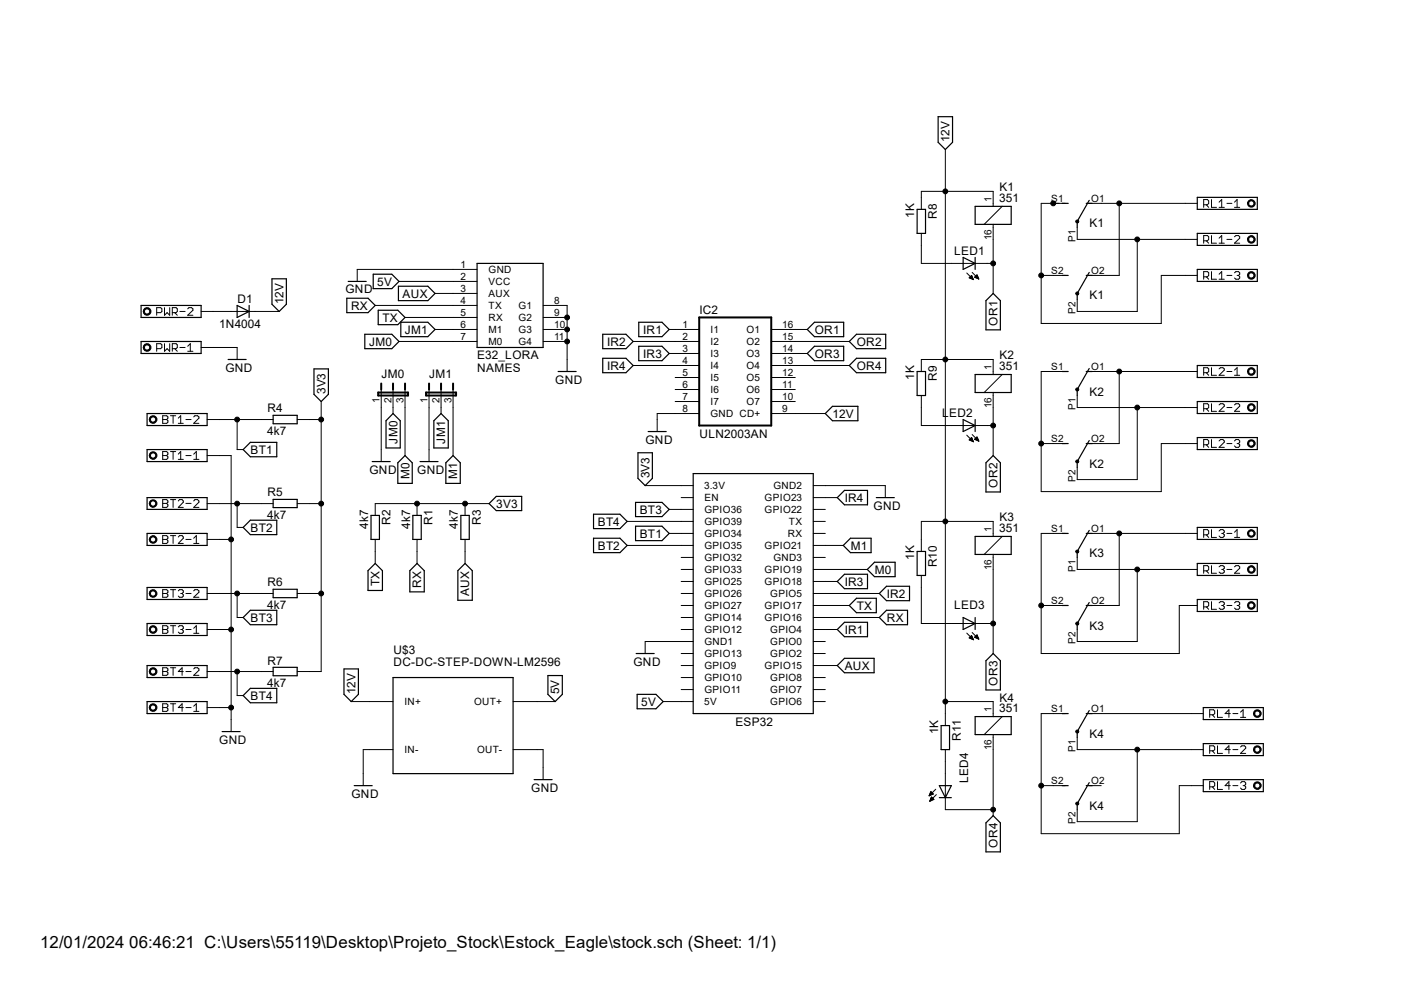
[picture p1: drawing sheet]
<svg xmlns="http://www.w3.org/2000/svg" width="297mm" height="210mm" viewBox="0 0 297 210" stroke-linecap="round" stroke-linejoin="round" font-family="sans-serif">
<g fill="none" stroke="#000" stroke-width=".21">
<path d="M200 31.6v121.9M84.4 59.5h16.5M100.9 57h-25.3v2.5M194.9 49.4v6.3h15.2M204.5 57.7l1.4 1.4M205.1 58.7h.6M205.1 58.8h.7M205.2 58.6h.5M205.3 58.5h.4M205.4 58.9h.4M205.4 58.5h.2M205.4 58.4h.2"/>
<path d="M205.5 58.3l.4 .8-.9-.3zM205.5 58.3h.1M205.6 59h.3M205.7 57.6l1.4 1.4M205.8 59.1h.1M206.2 58.6h.7M206.3 58.5h.6M206.4 58.7h.5M206.4 58.5h.4M206.5 58.4h.3M206.5 58.3h.3M206.6 58.8h.4"/>
<path d="M206.6 58.2h.1M206.7 58.1l.4 .9-.9-.4zM206.8 58.9h.2M207 59h.1M210.1 43.6v-3.1h-15.2v3.8M210.1 47.5v14.6M212 43.6l-3.8 3.9M220.3 58.3h5M225.3 43h-5v25.4h25.4v-10.1h7.6M227.7 46.6h.4v.5h-.4l-.2-.3zM227.9 48.1v2.5h25.4M230.4 43h22.9"/>
<path d="M236.8 43v15.3h-6.4M240.6 50.6v15.3h-12.7v-2.6M254.6 43.3h.8l.3-.3v-.5l-.3-.3h-.8v1.7M254.6 50.9h.8l.3-.3v-.5l-.3-.3h-.8v1.6M254.6 58.5h.8l.3-.2v-.6l-.3-.3h-.8v1.7M255.2 43.3l.5 .6M255.2 50.9l.5 .5M255.2 58.5l.5 .6M256.3 42.2v1.7h1M256.3 49.8v1.6h1M256.3 57.4v1.7h1M257.9 43.9h1.1"/>
<path d="M257.9 42.8l.5-.6v1.7M257.9 50.4l.5-.6v1.6M257.9 58l.5-.6v1.7M257.9 51.4h1.1M257.9 59.1h1.1M259.5 43h1.1M259.5 50.6h1.1M259.5 58.3h1.1M261.2 43.9h1.1M261.2 42.8l.5-.6v1.7M261.2 50.1l.3-.3h.5l.3 .3v.3l-1.1 1h1.1M261.2 57.7l.3-.3h.5l.3 .3v.3l-.3 .3"/>
<path d="M261.7 58.3h.3M262 58.3l.3 .2v.3l-.3 .3h-.5l-.3-.3M264.2 42.4a.82 .82 0 0 1 1.3 .3 .82 .82 0 0 1-.6 1.1 .82 .82 0 0 1-1-.8h.3a.57 .57 0 0 1 .8-.4 .57 .57 0 0 1 .1 .9 .57 .57 0 0 1-.9-.2v-.3h-.3zM264.2 50a.82 .82 0 0 1 1.3 .3 .82 .82 0 0 1-.6 1.2 .82 .82 0 0 1-1-.9h.3a.56 .56 0 0 1 .8-.4 .56 .56 0 0 1 .1 .9 .56 .56 0 0 1-.9-.2v-.3h-.3zM264.2 57.6a.82 .82 0 0 1 1.3 .3 .82 .82 0 0 1-.6 1.1 .82 .82 0 0 1-1-.7h.3a.56 .56 0 0 1 .8-.5 .56 .56 0 0 1 .1 .9 .56 .56 0 0 1-.9-.2v-.2h-.3zM30.6 72.8a.82 .82 0 0 1 1.3 .3 .82 .82 0 0 1-.6 1.2 .82 .82 0 0 1-1-.8h.3a.56 .56 0 0 1 .8-.5 .56 .56 0 0 1 .1 .9 .56 .56 0 0 1-.9-.2v-.2h-.3zM30.6 65.2a.82 .82 0 0 1 1.3 .3 .82 .82 0 0 1-.6 1.2 .82 .82 0 0 1-1-.8h.3a.56 .56 0 0 1 .8-.5 .56 .56 0 0 1 .1 .9 .56 .56 0 0 1-.9-.2v-.2h-.3zM33.1 66.1h.9l.2-.2v-.6l-.2-.2h-.9v1.6M33.1 73.7h.9l.2-.2v-.6l-.2-.2h-.9v1.6M34.8 65.1v1.6l.5-.6 .6 .6v-1.6M34.8 72.7v1.6l.5-.6 .6 .6v-1.6M36.4 73.7h.9l.2-.2v-.6l-.2-.2h-.9v1.6"/>
<path d="M36.4 66.1h.9l.2-.2v-.6l-.2-.2h-.9v1.6M37 73.7l.5 .6M37 66.1l.5 .6M38.1 73.5h1.1M38.1 65.9h1.1M39.7 73.2l.6-.5v1.6M39.7 74.3h1.1M39.7 65.3l.3-.2h.5l.3 .2v.3l-1.1 1.1h1.1M42.5 73.5h7.7v2.5M42.5 65.9h16.6M79.4 64.6h21.5M84.4 72.2h16.5"/>
<path d="M85.7 67.1h15.2M92 69.7h8.9M92 62.1h8.9M114.9 64.6h5.1v14M114.9 69.7h5.1M114.9 72.2h5.1M114.9 67.1h5.1M133.9 72.2h14M133.9 77.3h14M141.6 69.7h6.3M141.6 74.8h6.3M142.8 79.8h5.1"/>
<path d="M163.2 69.7h7.6M163.2 72.2h16.5M163.2 74.8h7.6M163.2 77.3h16.5M163.2 79.8h5M194.9 78.6v-2.6h15.2v3.2M212 79.2l-3.8 3.8M225.3 78.6h-5v25.4h25.4v-10.2h7.6M227.7 61.8l.2-.1 .2 .1v.5h-.4l-.2-.2zM230.4 78.6h22.9M236.8 78.6v15.2h-6.4M254.6 78.8h.8l.3-.2v-.6l-.3-.2h-.8v1.6"/>
<path d="M255.2 78.8l.5 .6M256.3 77.8v1.6h1M257.9 78l.3-.2h.5l.3 .2v.3l-1.1 1.1h1.1M259.5 78.6h1.1M261.2 78.3l.5-.5v1.6M261.2 79.4h1.1M264.2 77.9a.82 .82 0 0 1 1.3 .3 .82 .82 0 0 1-.6 1.2 .82 .82 0 0 1-1-.8h.3a.56 .56 0 0 1 .8-.5 .56 .56 0 0 1 .1 .9 .56 .56 0 0 1-.9-.2v-.2h-.3zM31.9 95.7a.82 .82 0 0 1 1.2 .3 .82 .82 0 0 1-.5 1.1 .82 .82 0 0 1-1-.7h.2a.56 .56 0 0 1 .8-.5 .56 .56 0 0 1 .2 .9 .56 .56 0 0 1-.9-.2l-.1-.2h-.2zM31.9 88.1a.82 .82 0 0 1 1.2 .3 .82 .82 0 0 1-.5 1.1 .82 .82 0 0 1-1-.8h.2a.56 .56 0 0 1 .8-.4 .56 .56 0 0 1 .2 .9 .56 .56 0 0 1-.9-.2l-.1-.3h-.2zM34.4 87.9h.9l.2 .3v.2l-.2 .3 .2 .3v.3l-.2 .2h-.9zM34.4 95.5h.9l.2 .3v.3l-.2 .3 .2 .2v.3l-.2 .3h-.9zM34.4 96.4h.9"/>
<path d="M34.4 88.7h.9M36.1 95.5h1.1M36.1 87.9h1.1M36.6 87.9v1.6M36.6 95.5v1.7M37.7 97.2h1.1M37.7 96.1l.5-.6v1.7M37.7 88.4l.5-.5v1.6M37.7 89.5h1.1M39.3 96.4h1.1M39.3 88.7h1.1M41 97.2h1.1"/>
<path d="M41 96.1l.5-.6v1.7M41 88.2l.2-.3h.6l.3 .3v.2l-1.1 1.1h1.1M43.8 96.4h5.1v58.3M43.8 88.7h14M50.2 88.7v6.4h1.2M62.9 88.7h5M67.9 84.9v57.1h-5M80.6 82.4v15.2M83.1 82.4v5.1M85.7 82.4v14M90.8 82.4v15.2M93.3 82.4v5.1"/>
<path d="M95.8 82.4v14M142.8 82.4h5.1M142.8 84.9h5.1M147.9 87.5h-8.9v3.8M163.2 82.4h5M163.2 84.9h5M163.2 87.5h11.4M194.9 83.7v6.3h15.2M204.5 92l1.4 1.4M205 93l.9 .4M205 93l.5-.5 .4 .9M205.1 93h.6"/>
<path d="M205.1 92.9h.6M205.2 93.1h.6M205.2 92.8h.5M205.3 92.8h.4M205.4 93.2h.4M205.4 92.7h.2M205.5 92.6h.1M205.6 93.3h.3M205.7 91.9l1.4 1.4M205.8 93.3h.1M206.2 92.9h.7M206.2 92.8h.7"/>
<path d="M206.3 92.8h.5M206.4 93h.6M206.4 92.7h.4M206.5 92.6h.3M206.6 93.1h.4M206.6 92.5h.1M206.7 92.4l.4 .9-.9-.4zM206.8 93.2h.2M207.1 93.3h.1M210.1 83v13.4M220.3 93.8h5M227.7 82.1h.4v.5l-.2 .1-.2-.1-.2-.2z"/>
<path d="M227.7 97.4h.4v.4h-.4l-.2-.2zM227.9 83.7v2.5h25.4M240.6 86.2v15.2h-12.7v-2.5M254.6 86.4h.8l.3-.2v-.6l-.3-.2h-.8v1.6M254.6 94.1h.8l.3-.3v-.5l-.3-.3h-.8v1.6M255.2 86.4l.5 .6M255.2 94.1l.5 .5M256.3 85.4v1.6h1M256.3 93v1.6h1M257.9 85.6l.3-.2h.5l.3 .2v.3l-1.1 1.1h1.1M257.9 93.3l.3-.3h.5l.3 .3v.2l-1.1 1.1h1.1M259.5 86.2h1.1"/>
<path d="M259.5 93.8h1.1M261.2 85.6l.3-.2h.5l.3 .2v.3l-1.1 1.1h1.1M261.2 93.3l.3-.3h.5l.3 .3v.2l-.3 .3M261.7 93.8h.3M262 93.8l.3 .3v.2l-.3 .3h-.5l-.3-.3M264.2 85.5a.82 .82 0 0 1 1.3 .3 .82 .82 0 0 1-.6 1.2 .82 .82 0 0 1-1-.8h.3a.56 .56 0 0 1 .8-.5 .56 .56 0 0 1 .1 .9 .56 .56 0 0 1-.9-.2v-.2h-.3zM264.2 93.1a.82 .82 0 0 1 1.3 .4 .82 .82 0 0 1-.6 1.1 .82 .82 0 0 1-1-.8h.3a.56 .56 0 0 1 .8-.5 .56 .56 0 0 1 .1 1 .56 .56 0 0 1-.9-.2v-.3h-.3zM31.9 113.5a.82 .82 0 0 1 1.2 .3 .82 .82 0 0 1-.6 1.1 .82 .82 0 0 1-.9-.8h.2a.57 .57 0 0 1 .9-.4 .57 .57 0 0 1 .1 .9 .57 .57 0 0 1-.9-.2l-.1-.3h-.2zM31.9 105.8a.82 .82 0 0 1 1.2 .4 .82 .82 0 0 1-.5 1.1 .82 .82 0 0 1-1-.8h.2a.57 .57 0 0 1 .8-.5 .57 .57 0 0 1 .2 1 .57 .57 0 0 1-.9-.2l-.1-.3h-.2zM34.4 105.7h.9l.2 .3v.2l-.2 .3 .2 .3v.2l-.2 .3h-.9zM34.4 113.3h.9l.2 .3v.2l-.2 .3 .2 .3v.2l-.2 .3h-.9zM34.4 114.1h.9"/>
<path d="M34.4 106.5h.9M36.1 113.3h1.1M36.1 105.7h1.1M36.6 105.7v1.6M36.6 113.3v1.6M37.7 113.6l.3-.3h.5l.3 .3v.2l-1.1 1.1h1.1M37.7 106l.3-.3h.5l.3 .3v.2l-1.1 1.1h1.1M39.3 114.1h1.1M39.3 106.5h1.1M41 113.8l.5-.5v1.6M41 106l.2-.3h.6l.3 .3v.2l-1.1 1.1h1.1M41 114.9h1.1"/>
<path d="M43.8 114.1h5.1M43.8 106.5h14M50.2 106.5v5h1.2M62.9 106.5h5M79.4 114.1v5.1M88.2 106.5v2.5M88.2 114.1v5.1M98.4 106.5v2.5M98.4 114.1v5.1M103.5 106.5h-24.1v2.5M132.7 115.4h13.9M132.7 110.3h13.9"/>
<path d="M136.5 102.7h10.1M141.6 112.8h5M141.6 107.7h5M144.1 117.9h2.5M144.1 105.2h2.5M172 112.8h2.6M172 117.9h2.6M172 115.4h6.4M172 110.3h2.6M172 107.7h2.6M172 105.2h5.1M172 102.7h15.3v2.5"/>
<path d="M210.1 113.5v-3.2h-15.2v6.3M210.1 117.3v20.9M212 113.5l-3.8 3.8M225.3 112.8h-5v25.4h29.2v-10.1h3.8M227.7 116.4h.4v.5h-.4l-.2-.3zM227.9 117.9v2.5h25.4M230.4 112.8h22.9M236.8 112.8v15.3h-6.4M254.6 113.1h.8l.3-.3v-.5l-.3-.3h-.8v1.7M255.2 113.1l.5 .6M256.3 112v1.7h1M256.3 119.6v1.6h1"/>
<path d="M257.9 112.3l.3-.3h.5l.3 .3v.3l-.3 .2M257.9 119.9l.3-.3h.5l.3 .3v.3l-.3 .2M258.4 112.8h.3M258.7 112.8l.3 .3v.3l-.3 .3h-.5l-.3-.3M259.5 112.8h1.1M261.2 112.6l.5-.6v1.7M261.2 119.9l.3-.3h.5l.3 .3v.3l-1.1 1h1.1M261.2 113.7h1.1M264.2 112.2a.82 .82 0 0 1 1.3 .3 .82 .82 0 0 1-.6 1.1 .82 .82 0 0 1-1-.8h.3a.57 .57 0 0 1 .8-.4 .57 .57 0 0 1 .1 .9 .57 .57 0 0 1-.9-.2v-.3h-.3zM264.2 119.8a.82 .82 0 0 1 1.3 .3 .82 .82 0 0 1-.6 1.2 .82 .82 0 0 1-1-.9h.3a.56 .56 0 0 1 .8-.4 .56 .56 0 0 1 .1 .9 .56 .56 0 0 1-.9-.2v-.3h-.3zM31.9 132.5a.82 .82 0 0 1 1.2 .3 .82 .82 0 0 1-.5 1.1 .82 .82 0 0 1-1-.8h.2a.56 .56 0 0 1 .8-.4 .56 .56 0 0 1 .2 .9 .56 .56 0 0 1-.9-.2l-.1-.3h-.2zM31.9 124.8a.82 .82 0 0 1 1.2 .4 .82 .82 0 0 1-.5 1.1 .82 .82 0 0 1-1-.8h.2a.56 .56 0 0 1 .8-.5 .56 .56 0 0 1 .2 1 .56 .56 0 0 1-.9-.2l-.1-.3h-.2z"/>
<path d="M34.4 124.7h.9l.2 .3v.3l-.2 .2 .2 .3v.3l-.2 .2h-.9zM34.4 132.3h.9l.2 .3v.3l-.2 .2 .2 .3v.3l-.2 .2h-.9zM34.4 133.1h.9M34.4 125.5h.9M36.1 132.3h1.1M36.1 124.7h1.1M36.6 124.7v1.6M36.6 132.3v1.6M37.7 125l.3-.3h.5l.3 .3v.3l-.3 .2M37.7 132.6l.3-.3h.5l.3 .3v.3l-.3 .2M38.2 133.1h.3M38.2 125.5h.3"/>
<path d="M38.5 125.5l.3 .3v.3l-.3 .2h-.5l-.3-.2M38.5 133.1l.3 .3v.3l-.3 .2h-.5l-.3-.2M39.3 133.1h1.1M39.3 125.5h1.1M41 132.9l.5-.6v1.6M41 125l.2-.3h.6l.3 .3v.3l-1.1 1h1.1M41 133.9h1.1M43.8 133.1h5.1M43.8 125.5h14M50.2 125.5v5.1h1.2M62.9 125.5h5M144.1 120.4h2.5"/>
<path d="M144.1 128.1h2.5M144.1 133.1h2.5M144.1 125.5h2.5M144.1 138.2h2.5M144.1 130.6h2.5M144.1 123h2.5M146.6 135.7h-10.1v2.5M172 120.4h11.5M172 128.1h7.7M172 133.1h5.1M172 125.5h14M172 138.2h2.6"/>
<path d="M172 135.7h2.6M172 130.6h14M172 123h5.1M194.9 121.7v10.2h15.2M204.5 133.9l1.4 1.4M205 134.9l.9 .4M205 134.9l.5-.5 .4 .9M205.1 134.9h.7M205.1 134.8h.6M205.2 134.7h.5M205.3 135h.5M205.3 134.7h.4"/>
<path d="M205.4 134.6h.2M205.5 135.1h.4M205.5 134.5h.1M205.7 133.8l1.4 1.4M205.7 135.2h.2M205.9 135.3h.1M206.2 134.7h.7M206.3 134.8h.6M206.3 134.7h.5M206.4 134.6h.4M206.5 134.9h.5M206.5 134.5h.3"/>
<path d="M206.6 134.4h.2M206.7 134.3l.4 .9-.9-.4zM206.7 134.3h.1M206.7 135h.3M206.9 135.1h.2M220.3 128.1h5M227.7 131.7l.2-.2 .2 .2v.4h-.4l-.2-.2zM240.6 120.4v15.3h-12.7v-2.6M254.6 120.7h.8l.3-.3v-.5l-.3-.3h-.8v1.6M254.6 128.4h.8l.3-.3v-.6l-.3-.2h-.8v1.6M255.2 120.7l.5 .5M255.2 128.4l.5 .5"/>
<path d="M256.3 127.3v1.6h1M257.9 127.5l.3-.2h.5l.3 .2v.3l-.3 .3M258.4 120.4h.3M258.4 128.1h.3M258.7 120.4l.3 .3v.3l-.3 .2h-.5l-.3-.2M258.7 128.1l.3 .3v.2l-.3 .3h-.5l-.3-.3M259.5 120.4h1.1M259.5 128.1h1.1M261.2 127.5l.3-.2h.5l.3 .2v.3l-.3 .3M261.7 128.1h.3M262 128.1l.3 .3v.2l-.3 .3h-.5l-.3-.3M264.2 127.4a.82 .82 0 0 1 1.3 .3 .82 .82 0 0 1-.6 1.1 .82 .82 0 0 1-1-.7h.3a.56 .56 0 0 1 .8-.5 .56 .56 0 0 1 .1 .9 .56 .56 0 0 1-.9-.2v-.2h-.3z"/>
<path d="M31.9 149a.82 .82 0 0 1 1.2 .3 .82 .82 0 0 1-.5 1.1 .82 .82 0 0 1-1-.8h.2a.56 .56 0 0 1 .8-.4 .56 .56 0 0 1 .2 .9 .56 .56 0 0 1-.9-.2l-.1-.3h-.2zM31.9 141.4a.82 .82 0 0 1 1.2 .3 .82 .82 0 0 1-.5 1.1 .82 .82 0 0 1-1-.8h.2a.56 .56 0 0 1 .8-.4 .56 .56 0 0 1 .2 .9 .56 .56 0 0 1-.9-.2l-.1-.3h-.2zM34.4 141.2h.9l.2 .3v.3l-.2 .2 .2 .3v.3l-.2 .2h-.9zM34.4 148.8h.9l.2 .3v.3l-.2 .2 .2 .3v.3l-.2 .3h-.9zM34.4 149.6h.9M34.4 142h.9M36.1 148.8h1.1M36.1 141.2h1.1M36.6 141.2v1.6M36.6 148.8v1.7M38.8 149.6h-1.1l.8-.8v1.7M38.8 142h-1.1l.8-.8v1.6"/>
<path d="M39.3 149.6h1.1M39.3 142h1.1M41 149.4l.5-.6v1.7M41 141.5l.2-.3h.6l.3 .3v.3l-1.1 1h1.1M41 150.5h1.1M43.8 149.6h5.1M43.8 142h14M50.2 142v5.1h1.2M74.3 148.4h8.8M83.1 158.5h-6.3v7.7M108.5 158.5h6.4v6.4M108.5 148.4h8.9"/>
<path d="M140.3 148.4h6.3M144.1 145.8h2.5M144.1 143.3h2.5M144.1 140.8h2.5M172 148.4h2.6M172 145.8h2.6M172 143.3h2.6M172 140.8h5.1M200 148.4h10.1v3.2M200 158.5v12.7h10.1M210.1 155.4v17.1M212 151.6l-3.8 3.8"/>
<path d="M225.3 150.9h-5v25.4h29.2v-10.1h5.1M227.7 154.5h.4v.4l-.2 .2-.2-.2-.2-.2zM227.9 156v2.5h26.7M230.4 150.9h24.2M240.6 158.5v15.3h-12.7v-2.6M255.9 151.2h.8l.3-.3v-.5l-.3-.3h-.8v1.6M255.9 158.8h.8l.3-.3v-.5l-.3-.3h-.8v1.6M256.5 151.2l.5 .5M256.5 158.8l.5 .5M257.6 150.1v1.6h1M257.6 157.7v1.6h1M260.3 150.9h-1.1l.8-.8v1.6"/>
<path d="M260.3 158.5h-1.1l.8-.8v1.6M260.8 150.9h1.1M260.8 158.5h1.1M262.4 151.7h1.1M262.4 150.6l.6-.5v1.6M262.4 158l.3-.3h.6l.2 .3v.2l-1.1 1.1h1.1M265.5 150.2a.82 .82 0 0 1 1.2 .4 .82 .82 0 0 1-.5 1.1 .82 .82 0 0 1-1-.8h.2a.56 .56 0 0 1 .8-.5 .56 .56 0 0 1 .2 1 .56 .56 0 0 1-.9-.2l-.1-.3h-.2zM265.5 157.9a.82 .82 0 0 1 1.2 .3 .82 .82 0 0 1-.5 1.1 .82 .82 0 0 1-1-.8h.2a.56 .56 0 0 1 .8-.4 .56 .56 0 0 1 .2 .9 .56 .56 0 0 1-.9-.2l-.1-.3h-.2zM196.6 168.2h.1M196.6 168.1h.2M196.6 168.1h.5M196.7 168h.6"/>
<path d="M196.7 169.4h.1M196.7 167.9h.7M196.7 169.3h.3M196.8 167.8h.5M196.8 167.7h.4M196.8 169.2h.4M196.8 167.6h.3M196.8 169.1h.6M196.8 167.6h.2M196.8 169h.7M196.8 169h.6M196.9 167.4h.1"/>
<path d="M196.9 168.9h.5M196.9 167.4l-.3 .9M196.9 167.4l.5 .5M196.9 168.8h.4M197 168.7h.2M197 168.6h.1M197.1 168.6l.5 .5-.9 .4zM197.4 167.9l-.8 .4M198 166.9l-1.4 1.4M198.1 168.1l-1.4 1.4M220.3 166.2h5M227.7 169.7h.4v.5h-.4l-.2-.2z"/>
<path d="M230.4 166.2h2.6M255.9 166.4h.8l.3-.2v-.6l-.3-.3h-.8v1.7M256.5 166.4l.5 .6M257.6 165.3v1.7h1M260.3 166.2h-1.1l.8-.9v1.7M260.8 166.2h1.1M262.4 165.6l.3-.3h.6l.2 .3v.3l-.2 .3M263 166.2h.3M263.3 166.2l.2 .2v.3l-.2 .3h-.6l-.3-.3M265.5 165.5a.82 .82 0 0 1 1.2 .3 .82 .82 0 0 1-.5 1.1 .82 .82 0 0 1-1-.7h.2a.56 .56 0 0 1 .8-.5 .56 .56 0 0 1 .2 .9 .56 .56 0 0 1-.9-.2l-.1-.2h-.2z"/>
<circle cx="200" cy="40.5" r=".51"/>
<circle cx="210.1" cy="55.7" r=".51"/>
<circle cx="220.3" cy="58.3" r=".51"/>
<circle cx="222.8" cy="43" r=".51"/>
<circle cx="236.8" cy="43" r=".51"/>
<circle cx="240.6" cy="50.6" r=".51"/>
<circle cx="120" cy="72.2" r=".51"/>
<circle cx="120" cy="67.1" r=".51"/>
<circle cx="120" cy="69.7" r=".51"/>
<circle cx="200" cy="76" r=".51"/>
<circle cx="236.8" cy="78.6" r=".51"/>
<circle cx="50.2" cy="88.7" r=".51"/>
<circle cx="67.9" cy="88.7" r=".51"/>
<circle cx="210.1" cy="90" r=".51"/>
<circle cx="220.3" cy="93.8" r=".51"/>
<circle cx="240.6" cy="86.2" r=".51"/>
<circle cx="48.9" cy="114.1" r=".51"/>
<circle cx="50.2" cy="106.5" r=".51"/>
<circle cx="67.9" cy="106.5" r=".51"/>
<circle cx="88.2" cy="106.5" r=".51"/>
<circle cx="98.4" cy="106.5" r=".51"/>
<circle cx="200" cy="110.3" r=".51"/>
<circle cx="236.8" cy="112.8" r=".51"/>
<circle cx="48.9" cy="133.1" r=".51"/>
<circle cx="50.2" cy="125.5" r=".51"/>
<circle cx="67.9" cy="125.5" r=".51"/>
<circle cx="210.1" cy="131.9" r=".51"/>
<circle cx="220.3" cy="128.1" r=".51"/>
<circle cx="240.6" cy="120.4" r=".51"/>
<circle cx="48.9" cy="149.6" r=".51"/>
<circle cx="50.2" cy="142" r=".51"/>
<circle cx="200" cy="148.4" r=".51"/>
<circle cx="240.6" cy="158.5" r=".51"/>
<circle cx="210.1" cy="171.2" r=".51"/>
<circle cx="220.3" cy="166.2" r=".51"/>
</g>
<g fill="none" stroke="#000" stroke-width=".25">
<path d="M198.5 24.7h3v5.4l-1.5 1.5-1.5-1.5zM57.5 59h3.1v5.3l-1.5 1.6-1.6-1.6zM73.7 59.5h3.8M79 58h3.9l1.5 1.5-1.5 1.5h-3.9zM100.9 55.7h14v17.8h-14zM194 44.3h1.8v5.1h-1.8zM203.8 54.4l2.5 1.3-2.5 1.3zM206.3 43.6h7.6v3.9h-7.6zM206.3 54.4v2.6M224.7 43h1.3M224.7 58.3h1.3M229.8 43h1.3"/>
<path d="M229.8 58.3h1.3M230.4 42.4l-2.5 4.4v1.3M230.4 57.6l-2.5 4.5v1.2M253.3 57h12.7v2.5h-12.7zM253.3 41.7h12.7v2.6h-12.7zM253.3 49.4h12.7v2.5h-12.7zM29.8 64.6h12.7v2.5h-12.7zM29.8 72.2h12.7v2.6h-12.7zM48.3 76h3.8M50.2 64.6l2.5 1.3-2.5 1.2zM52.7 64.6v2.5M66.4 78h3.1v5.4l-1.6 1.5-1.5-1.5z"/>
<path d="M73.4 63.1h4.5l1.5 1.5-1.5 1.5h-4.5zM77.2 70.7h5.7l1.5 1.5-1.5 1.5h-5.7zM80 65.6h4.2l1.5 1.5-1.5 1.6h-4.2zM84.3 60.5h6.2l1.5 1.6-1.5 1.5h-6.2zM84.8 68.2h5.7l1.5 1.5-1.5 1.5h-5.7zM118.1 78.6h3.8M127.5 70.7h4.9l1.5 1.5-1.5 1.5h-4.9zM127.5 75.8h4.9l1.5 1.5-1.5 1.5h-4.9zM135.1 68.2h4.9l1.6 1.5-1.6 1.5h-4.9zM135.1 73.2h4.9l1.6 1.6-1.6 1.5h-4.9zM170.8 69.7l1.5-1.5h6.2v3h-6.2zM170.8 74.8l1.5-1.6h6.2v3.1h-6.2z"/>
<path d="M179.7 72.2l1.5-1.5h6.2v3h-6.2zM179.7 77.3l1.5-1.5h6.2v3h-6.2zM194 78.6h1.8v5.1h-1.8zM206.3 79.2h7.6v3.8h-7.6zM210.1 62.1l1.5 1.5v6.2h-3v-6.2zM224.7 78.6h1.3M229.8 78.6h1.3M230.4 77.9l-2.5 4.5v1.3M253.3 77.3h12.7v2.5h-12.7zM31.1 87.5h12.7v2.5h-12.7zM31.1 95.1h12.7v2.5h-12.7zM51.4 95.1l1.6-1.5h5.5v3h-5.5z"/>
<path d="M57.8 87.8h5.1v1.8h-5.1zM78.7 97.6h3.8M83.1 87.5l1.6 1.5v5.7h-3v-5.7zM84.2 97.9l1.5-1.5 1.5 1.5v4.3h-3zM88.9 97.6h3.8M91.8 89l1.5-1.5 1.5 1.5v5.7h-3zM95.8 96.4l1.6 1.5v4.3h-3.1v-4.3zM135 95.8h3v5.4l-1.5 1.5-1.5-1.5zM137.1 91.3h3.8M176.1 85.9h5.4v3.1h-5.4l-1.5-1.5zM203.8 88.7l2.5 1.3-2.5 1.3zM206.3 88.7v2.6"/>
<path d="M208.6 97.9l1.5-1.5 1.5 1.5v6.2h-3zM224.7 93.8h1.3M229.8 93.8h1.3M230.4 93.2l-2.5 4.4v1.3M253.3 84.9h12.7v2.6h-12.7zM253.3 92.5h12.7v2.6h-12.7zM31.1 105.2h12.7v2.5h-12.7zM31.1 112.8h12.7v2.6h-12.7zM51.4 111.5l1.6-1.5h5.5v3.1h-5.5zM57.8 105.6h5.1v1.8h-5.1zM78.5 109h1.8v5.1h-1.8zM79.4 119.2l1.5 1.5v4.2h-3v-4.2z"/>
<path d="M87.3 109h1.8v5.1h-1.8zM88.2 119.2l1.5 1.5v4.5h-3v-4.5zM97.5 109h1.8v5.1h-1.8zM98.4 119.2l1.5 1.5v6.3h-3v-6.3zM105 105h5.4v3h-5.4l-1.5-1.5zM125.6 113.8h5.5l1.6 1.6-1.6 1.5h-5.5zM125.6 108.8h5.5l1.6 1.5-1.6 1.5h-5.5zM134.5 111.3h5.5l1.6 1.5-1.6 1.5h-5.5zM134.5 106.3h5.5l1.6 1.4-1.6 1.6h-5.5zM146.6 100.2h25.4v50.7h-25.4zM177.1 105.2l1.5-1.5h4.9v3.1h-4.9zM178.4 115.4l1.5-1.6h4.4v3.1h-4.4z"/>
<path d="M185 118.9h4.4v3.1h-4.4l-1.5-1.6zM185.4 105.2h3.8M194 116.6h1.8v5.1h-1.8zM206.3 113.5h7.6v3.8h-7.6zM224.7 112.8h1.3M229.8 112.8h1.3M230.4 112.2l-2.5 4.4v1.3M253.3 111.5h12.7v2.6h-12.7zM253.3 119.2h12.7v2.5h-12.7zM31.1 124.2h12.7v2.6h-12.7zM31.1 131.9h12.7v2.5h-12.7zM53 129.1h5.5v3h-5.5l-1.6-1.5z"/>
<path d="M57.8 124.6h5.1v1.8h-5.1zM134.6 138.2h3.8M177.1 133.1l1.5-1.5h4.9v3.1h-4.9zM177.1 123l1.5-1.5h4.9v3h-4.9zM179.7 128.1l1.5-1.6h4.2v3.1h-4.2zM186 130.6l1.5-1.5h4.5v3h-4.5zM186 125.5l1.5-1.5h4.9v3h-4.9zM203.8 130.6l2.5 1.3-2.5 1.2zM206.3 130.6v2.5M208.6 139.7l1.5-1.5 1.5 1.5v6.2h-3zM224.7 128.1h1.3M229.8 128.1h1.3"/>
<path d="M230.4 127.4l-2.5 4.5v1.2M253.3 126.8h12.7v2.5h-12.7zM31.1 140.8h12.7v2.5h-12.7zM31.1 148.4h12.7v2.5h-12.7zM47 154.7h3.8M51.4 147.1l1.6-1.5h5.5v3h-5.5zM57.8 141.1h5.1v1.8h-5.1zM72.8 141.5h3v5.4l-1.5 1.5-1.5-1.5zM83.1 143.3h25.4v20.3h-25.4zM115.9 142.9h3.1v4l-1.6 1.5-1.5-1.5zM134.8 146.9h4l1.5 1.5-1.5 1.5h-4zM177.1 140.8l1.5-1.6h6.3v3.1h-6.3z"/>
<path d="M199.1 153.5h1.8v5h-1.8zM206.3 151.6h7.6v3.8h-7.6zM224.7 150.9h1.3M229.8 150.9h1.3M230.4 150.3l-2.5 4.4v1.3M254.6 149.6h12.7v2.6h-12.7zM254.6 157.3h12.7v2.5h-12.7zM74.9 166.2h3.8M113 164.9h3.8M198.7 166.2h2.6l-1.3 2.5zM198.7 168.7h2.6M208.6 174l1.5-1.5 1.5 1.5v6.2h-3z"/>
<path d="M224.7 166.2h1.3M229.8 166.2h1.3M230.4 165.5l-2.5 4.5v1.2M254.6 164.9h12.7v2.5h-12.7z"/>
</g>
<g fill="#000">
<path d="M227.7 46.6h.4v.5h-.4l-.2-.3z" fill-rule="evenodd"/>
<path d="M264.2 42.4a.82 .82 0 0 1 1.3 .3 .82 .82 0 0 1-.6 1.1 .82 .82 0 0 1-1-.8h.3a.57 .57 0 0 1 .8-.4 .57 .57 0 0 1 .1 .9 .57 .57 0 0 1-.9-.2v-.3h-.3z" fill-rule="evenodd"/>
<path d="M264.2 50a.82 .82 0 0 1 1.3 .3 .82 .82 0 0 1-.6 1.2 .82 .82 0 0 1-1-.9h.3a.56 .56 0 0 1 .8-.4 .56 .56 0 0 1 .1 .9 .56 .56 0 0 1-.9-.2v-.3h-.3z" fill-rule="evenodd"/>
<path d="M264.2 57.6a.82 .82 0 0 1 1.3 .3 .82 .82 0 0 1-.6 1.1 .82 .82 0 0 1-1-.7h.3a.56 .56 0 0 1 .8-.5 .56 .56 0 0 1 .1 .9 .56 .56 0 0 1-.9-.2v-.2h-.3z" fill-rule="evenodd"/>
<path d="M30.6 72.8a.82 .82 0 0 1 1.3 .3 .82 .82 0 0 1-.6 1.2 .82 .82 0 0 1-1-.8h.3a.56 .56 0 0 1 .8-.5 .56 .56 0 0 1 .1 .9 .56 .56 0 0 1-.9-.2v-.2h-.3z" fill-rule="evenodd"/>
<path d="M30.6 65.2a.82 .82 0 0 1 1.3 .3 .82 .82 0 0 1-.6 1.2 .82 .82 0 0 1-1-.8h.3a.56 .56 0 0 1 .8-.5 .56 .56 0 0 1 .1 .9 .56 .56 0 0 1-.9-.2v-.2h-.3z" fill-rule="evenodd"/>
<path d="M227.7 61.8l.2-.1 .2 .1v.5h-.4l-.2-.2z" fill-rule="evenodd"/>
<path d="M264.2 77.9a.82 .82 0 0 1 1.3 .3 .82 .82 0 0 1-.6 1.2 .82 .82 0 0 1-1-.8h.3a.56 .56 0 0 1 .8-.5 .56 .56 0 0 1 .1 .9 .56 .56 0 0 1-.9-.2v-.2h-.3z" fill-rule="evenodd"/>
<path d="M31.9 95.7a.82 .82 0 0 1 1.2 .3 .82 .82 0 0 1-.5 1.1 .82 .82 0 0 1-1-.7h.2a.56 .56 0 0 1 .8-.5 .56 .56 0 0 1 .2 .9 .56 .56 0 0 1-.9-.2l-.1-.2h-.2z" fill-rule="evenodd"/>
<path d="M31.9 88.1a.82 .82 0 0 1 1.2 .3 .82 .82 0 0 1-.5 1.1 .82 .82 0 0 1-1-.8h.2a.56 .56 0 0 1 .8-.4 .56 .56 0 0 1 .2 .9 .56 .56 0 0 1-.9-.2l-.1-.3h-.2z" fill-rule="evenodd"/>
<path d="M227.7 82.1h.4v.5l-.2 .1-.2-.1-.2-.2z" fill-rule="evenodd"/>
<path d="M227.7 97.4h.4v.4h-.4l-.2-.2z" fill-rule="evenodd"/>
<path d="M264.2 85.5a.82 .82 0 0 1 1.3 .3 .82 .82 0 0 1-.6 1.2 .82 .82 0 0 1-1-.8h.3a.56 .56 0 0 1 .8-.5 .56 .56 0 0 1 .1 .9 .56 .56 0 0 1-.9-.2v-.2h-.3z" fill-rule="evenodd"/>
<path d="M264.2 93.1a.82 .82 0 0 1 1.3 .4 .82 .82 0 0 1-.6 1.1 .82 .82 0 0 1-1-.8h.3a.56 .56 0 0 1 .8-.5 .56 .56 0 0 1 .1 1 .56 .56 0 0 1-.9-.2v-.3h-.3z" fill-rule="evenodd"/>
<path d="M31.9 113.5a.82 .82 0 0 1 1.2 .3 .82 .82 0 0 1-.6 1.1 .82 .82 0 0 1-.9-.8h.2a.57 .57 0 0 1 .9-.4 .57 .57 0 0 1 .1 .9 .57 .57 0 0 1-.9-.2l-.1-.3h-.2z" fill-rule="evenodd"/>
<path d="M31.9 105.8a.82 .82 0 0 1 1.2 .4 .82 .82 0 0 1-.5 1.1 .82 .82 0 0 1-1-.8h.2a.57 .57 0 0 1 .8-.5 .57 .57 0 0 1 .2 1 .57 .57 0 0 1-.9-.2l-.1-.3h-.2z" fill-rule="evenodd"/>
<path d="M227.7 116.4h.4v.5h-.4l-.2-.3z" fill-rule="evenodd"/>
<path d="M264.2 112.2a.82 .82 0 0 1 1.3 .3 .82 .82 0 0 1-.6 1.1 .82 .82 0 0 1-1-.8h.3a.57 .57 0 0 1 .8-.4 .57 .57 0 0 1 .1 .9 .57 .57 0 0 1-.9-.2v-.3h-.3z" fill-rule="evenodd"/>
<path d="M31.9 132.5a.82 .82 0 0 1 1.2 .3 .82 .82 0 0 1-.5 1.1 .82 .82 0 0 1-1-.8h.2a.56 .56 0 0 1 .8-.4 .56 .56 0 0 1 .2 .9 .56 .56 0 0 1-.9-.2l-.1-.3h-.2z" fill-rule="evenodd"/>
<path d="M31.9 124.8a.82 .82 0 0 1 1.2 .4 .82 .82 0 0 1-.5 1.1 .82 .82 0 0 1-1-.8h.2a.56 .56 0 0 1 .8-.5 .56 .56 0 0 1 .2 1 .56 .56 0 0 1-.9-.2l-.1-.3h-.2z" fill-rule="evenodd"/>
<path d="M227.7 131.7l.2-.2 .2 .2v.4h-.4l-.2-.2z" fill-rule="evenodd"/>
<path d="M264.2 119.8a.82 .82 0 0 1 1.3 .3 .82 .82 0 0 1-.6 1.2 .82 .82 0 0 1-1-.9h.3a.56 .56 0 0 1 .8-.4 .56 .56 0 0 1 .1 .9 .56 .56 0 0 1-.9-.2v-.3h-.3z" fill-rule="evenodd"/>
<path d="M264.2 127.4a.82 .82 0 0 1 1.3 .3 .82 .82 0 0 1-.6 1.1 .82 .82 0 0 1-1-.7h.3a.56 .56 0 0 1 .8-.5 .56 .56 0 0 1 .1 .9 .56 .56 0 0 1-.9-.2v-.2h-.3z" fill-rule="evenodd"/>
<path d="M31.9 149a.82 .82 0 0 1 1.2 .3 .82 .82 0 0 1-.5 1.1 .82 .82 0 0 1-1-.8h.2a.56 .56 0 0 1 .8-.4 .56 .56 0 0 1 .2 .9 .56 .56 0 0 1-.9-.2l-.1-.3h-.2z" fill-rule="evenodd"/>
<path d="M31.9 141.4a.82 .82 0 0 1 1.2 .3 .82 .82 0 0 1-.5 1.1 .82 .82 0 0 1-1-.8h.2a.56 .56 0 0 1 .8-.4 .56 .56 0 0 1 .2 .9 .56 .56 0 0 1-.9-.2l-.1-.3h-.2z" fill-rule="evenodd"/>
<path d="M227.7 154.5h.4v.4l-.2 .2-.2-.2-.2-.2z" fill-rule="evenodd"/>
<path d="M265.5 150.2a.82 .82 0 0 1 1.2 .4 .82 .82 0 0 1-.5 1.1 .82 .82 0 0 1-1-.8h.2a.56 .56 0 0 1 .8-.5 .56 .56 0 0 1 .2 1 .56 .56 0 0 1-.9-.2l-.1-.3h-.2z" fill-rule="evenodd"/>
<path d="M265.5 157.9a.82 .82 0 0 1 1.2 .3 .82 .82 0 0 1-.5 1.1 .82 .82 0 0 1-1-.8h.2a.56 .56 0 0 1 .8-.4 .56 .56 0 0 1 .2 .9 .56 .56 0 0 1-.9-.2l-.1-.3h-.2z" fill-rule="evenodd"/>
<path d="M227.7 169.7h.4v.5h-.4l-.2-.2z" fill-rule="evenodd"/>
<path d="M265.5 165.5a.82 .82 0 0 1 1.2 .3 .82 .82 0 0 1-.5 1.1 .82 .82 0 0 1-1-.7h.2a.56 .56 0 0 1 .8-.5 .56 .56 0 0 1 .2 .9 .56 .56 0 0 1-.9-.2l-.1-.2h-.2z" fill-rule="evenodd"/>
<circle cx="200" cy="40.5" r=".51"/>
<circle cx="210.1" cy="55.7" r=".51"/>
<circle cx="220.3" cy="58.3" r=".51"/>
<circle cx="222.8" cy="43" r=".51"/>
<circle cx="236.8" cy="43" r=".51"/>
<circle cx="240.6" cy="50.6" r=".51"/>
<circle cx="120" cy="72.2" r=".51"/>
<circle cx="120" cy="67.1" r=".51"/>
<circle cx="120" cy="69.7" r=".51"/>
<circle cx="200" cy="76" r=".51"/>
<circle cx="236.8" cy="78.6" r=".51"/>
<circle cx="50.2" cy="88.7" r=".51"/>
<circle cx="67.9" cy="88.7" r=".51"/>
<circle cx="210.1" cy="90" r=".51"/>
<circle cx="220.3" cy="93.8" r=".51"/>
<circle cx="240.6" cy="86.2" r=".51"/>
<circle cx="48.9" cy="114.1" r=".51"/>
<circle cx="50.2" cy="106.5" r=".51"/>
<circle cx="67.9" cy="106.5" r=".51"/>
<circle cx="88.2" cy="106.5" r=".51"/>
<circle cx="98.4" cy="106.5" r=".51"/>
<circle cx="200" cy="110.3" r=".51"/>
<circle cx="236.8" cy="112.8" r=".51"/>
<circle cx="48.9" cy="133.1" r=".51"/>
<circle cx="50.2" cy="125.5" r=".51"/>
<circle cx="67.9" cy="125.5" r=".51"/>
<circle cx="210.1" cy="131.9" r=".51"/>
<circle cx="220.3" cy="128.1" r=".51"/>
<circle cx="240.6" cy="120.4" r=".51"/>
<circle cx="48.9" cy="149.6" r=".51"/>
<circle cx="50.2" cy="142" r=".51"/>
<circle cx="200" cy="148.4" r=".51"/>
<circle cx="240.6" cy="158.5" r=".51"/>
<circle cx="210.1" cy="171.2" r=".51"/>
<circle cx="220.3" cy="166.2" r=".51"/>
</g>
<path d="M147.9 67.1h15.3v22.9h-15.3zM80 83h6.3v.7h-6.3zM80.6 81.1v1.3M83.1 81.1v1.3M85.7 81.1v1.3M90.1 83h6.4v.7h-6.4zM90.8 81.1v1.3M93.3 81.1v1.3M95.8 81.1v1.3" fill="none" stroke="#000" stroke-width=".42"/>
<text font-size="3.6" x="8.5" y="200.5">12/01/2024 06:46:21 C:\Users\55119\Desktop\Projeto_Stock\Estock_Eagle\stock.sch (Sheet: 1/1)</text>
<g font-size="2.5">
<text x="200.9" y="30.1" transform="rotate(-90 200.9 30.1)">12V</text>
<text x="211.4" y="40.5">K1</text>
<text x="193.4" y="46.1" transform="rotate(-90 193.4 46.1)">1K</text>
<text x="198.2" y="46.3" transform="rotate(-90 198.2 46.3)">R8</text>
<text x="211.4" y="42.6">351</text>
<text x="201.8" y="53.9">LED1</text>
<text x="230.5" y="48.1">K1</text>
<text x="50.2" y="64.1">D1</text>
<text x="59.9" y="64.3" transform="rotate(-90 59.9 64.3)">12V</text>
<text x="73.1" y="62.1">GND</text>
<text x="74.3" y="65.5">RX</text>
<text x="79.8" y="60.4">5V</text>
<text x="85.2" y="63">AUX</text>
<text x="230.5" y="63.3">K1</text>
<text x="46.4" y="69.5">1N4004</text>
<text x="80.9" y="68">TX</text>
<text x="85.6" y="70.6">JM1</text>
<text x="136.1" y="70.6">IR1</text>
<text x="148" y="66.4">IC2</text>
<text x="172.3" y="70.6">OR1</text>
<text x="211" y="68.9" transform="rotate(-90 211 68.9)">OR1</text>
<text x="78.1" y="73.1">JM0</text>
<text x="101" y="76">E32_LORA</text>
<text x="128.4" y="73.1">IR2</text>
<text x="136.1" y="75.7">IR3</text>
<text x="172.3" y="75.7">OR3</text>
<text x="181.2" y="73.1">OR2</text>
<text x="211.4" y="76">K2</text>
<text x="47.7" y="78.6">GND</text>
<text x="68.8" y="83.4" transform="rotate(-90 68.8 83.4)">3V3</text>
<text x="80.7" y="79.8">JM0</text>
<text x="90.8" y="79.8">JM1</text>
<text x="101" y="78.6">NAMES</text>
<text x="117.5" y="81.1">GND</text>
<text x="128.4" y="78.2">IR4</text>
<text x="181.2" y="78.2">OR4</text>
<text x="193.4" y="80.4" transform="rotate(-90 193.4 80.4)">1K</text>
<text x="198.2" y="80.6" transform="rotate(-90 198.2 80.6)">R9</text>
<text x="211.4" y="78.2">351</text>
<text x="230.5" y="83.7">K2</text>
<text x="56.6" y="87.2">R4</text>
<text x="176.1" y="88.4">12V</text>
<text x="199.3" y="88.2">LED2</text>
<text x="53" y="96">BT1</text>
<text x="56.5" y="92">4k7</text>
<text x="84.1" y="93.9" transform="rotate(-90 84.1 93.9)">JM0</text>
<text x="94.2" y="93.9" transform="rotate(-90 94.2 93.9)">JM1</text>
<text x="136.5" y="93.8">GND</text>
<text x="148" y="92.5">ULN2003AN</text>
<text x="78.1" y="100.2">GND</text>
<text x="86.6" y="101.4" transform="rotate(-90 86.6 101.4)">M0</text>
<text x="88.3" y="100.2">GND</text>
<text x="96.7" y="101.4" transform="rotate(-90 96.7 101.4)">M1</text>
<text x="137.4" y="101.2" transform="rotate(-90 137.4 101.2)">3V3</text>
<text x="230.5" y="98.9">K2</text>
<text x="56.6" y="105">R5</text>
<text x="105" y="107.4">3V3</text>
<text x="178.7" y="106.1">IR4</text>
<text x="184.8" y="107.8">GND</text>
<text x="211" y="103.2" transform="rotate(-90 211 103.2)">OR2</text>
<text x="53" y="112.4">BT2</text>
<text x="56.5" y="109.8">4k7</text>
<text x="77.9" y="111.8" transform="rotate(-90 77.9 111.8)">4k7</text>
<text x="82.6" y="111" transform="rotate(-90 82.6 111)">R2</text>
<text x="86.7" y="111.8" transform="rotate(-90 86.7 111.8)">4k7</text>
<text x="91.5" y="111" transform="rotate(-90 91.5 111)">R1</text>
<text x="96.9" y="111.8" transform="rotate(-90 96.9 111.8)">4k7</text>
<text x="101.7" y="111" transform="rotate(-90 101.7 111)">R3</text>
<text x="126.5" y="111.2">BT4</text>
<text x="135.3" y="113.7">BT1</text>
<text x="135.3" y="108.7">BT3</text>
<text x="211.4" y="112.4">351</text>
<text x="211.4" y="110.3">K3</text>
<text x="126.5" y="116.2">BT2</text>
<text x="180" y="116.2">M1</text>
<text x="193.4" y="118.5" transform="rotate(-90 193.4 118.5)">1K</text>
<text x="230.5" y="117.9">K3</text>
<text x="56.6" y="124">R6</text>
<text x="80.3" y="124" transform="rotate(-90 80.3 124)">TX</text>
<text x="89.1" y="124.3" transform="rotate(-90 89.1 124.3)">RX</text>
<text x="178.7" y="123.9">IR3</text>
<text x="185" y="121.3">M0</text>
<text x="198.2" y="120" transform="rotate(-90 198.2 120)">R10</text>
<text x="53" y="131.5">BT3</text>
<text x="56.5" y="128.8">4k7</text>
<text x="99.3" y="126" transform="rotate(-90 99.3 126)">AUX</text>
<text x="181.2" y="128.9">TX</text>
<text x="187.6" y="131.5">RX</text>
<text x="187.6" y="126.4">IR2</text>
<text x="201.8" y="128.8">LED3</text>
<text x="178.7" y="134">IR1</text>
<text x="230.5" y="133.1">K3</text>
<text x="56.6" y="140.5">R7</text>
<text x="83.2" y="140.8">DC-DC-STEP-DOWN-LM2596</text>
<text x="83.2" y="138.2">U$3</text>
<text x="134" y="140.8">GND</text>
<text x="178.7" y="141.6">AUX</text>
<text x="53" y="148">BT4</text>
<text x="56.5" y="145.3">4k7</text>
<text x="75.2" y="146.9" transform="rotate(-90 75.2 146.9)">12V</text>
<text x="118.3" y="146.9" transform="rotate(-90 118.3 146.9)">5V</text>
<text x="135.6" y="149.3">5V</text>
<text x="211" y="145" transform="rotate(-90 211 145)">OR3</text>
<text x="211.4" y="148.4">K4</text>
<text x="155.6" y="153.5">ESP32</text>
<text x="198.5" y="155.3" transform="rotate(-90 198.5 155.3)">1K</text>
<text x="211.4" y="150.5">351</text>
<text x="46.4" y="157.3">GND</text>
<text x="203.2" y="156.7" transform="rotate(-90 203.2 156.7)">R11</text>
<text x="230.5" y="156">K4</text>
<text x="112.4" y="167.4">GND</text>
<text x="204.8" y="165.6" transform="rotate(-90 204.8 165.6)">LED4</text>
<text x="74.3" y="168.7">GND</text>
<text x="230.5" y="171.2">K4</text>
<text x="211" y="179.3" transform="rotate(-90 211 179.3)">OR4</text>
</g>
<g font-size="2.1">
<text x="209.8" y="42.7" transform="rotate(-90 209.8 42.7)">1</text>
<text x="222.4" y="42.7">S1</text>
<text x="230.8" y="42.7">O1</text>
<text x="209.8" y="50.8" transform="rotate(-90 209.8 50.8)">16</text>
<text x="227.5" y="51.1" transform="rotate(-90 227.5 51.1)">P1</text>
<text x="97.4" y="56.6">1</text>
<text x="97.4" y="59.2">2</text>
<text x="103.3" y="57.7">GND</text>
<text x="222.4" y="57.9">S2</text>
<text x="230.8" y="57.9">O2</text>
<text x="97.4" y="61.7">3</text>
<text x="97.4" y="64.3">4</text>
<text x="103.3" y="60.3">VCC</text>
<text x="103.3" y="62.8">AUX</text>
<text x="103.3" y="65.4">TX</text>
<text x="109.7" y="65.4">G1</text>
<text x="117.2" y="64.3">8</text>
<text x="97.4" y="66.8">5</text>
<text x="97.4" y="69.3">6</text>
<text x="97.4" y="71.9">7</text>
<text x="103.3" y="67.9">RX</text>
<text x="103.3" y="70.4">M1</text>
<text x="109.7" y="70.4">G3</text>
<text x="109.7" y="67.9">G2</text>
<text x="117.2" y="71.9">11</text>
<text x="117.2" y="69.3">10</text>
<text x="117.2" y="66.8">9</text>
<text x="144.4" y="69.3">1</text>
<text x="144.4" y="71.9">2</text>
<text x="150.3" y="70.4">I1</text>
<text x="157.9" y="70.4">O1</text>
<text x="165.5" y="69.3">16</text>
<text x="165.5" y="71.9">15</text>
<text x="227.5" y="66.3" transform="rotate(-90 227.5 66.3)">P2</text>
<text x="103.3" y="73">M0</text>
<text x="109.7" y="73">G4</text>
<text x="144.4" y="74.4">3</text>
<text x="144.4" y="77">4</text>
<text x="150.3" y="73">I2</text>
<text x="150.3" y="75.5">I3</text>
<text x="157.9" y="73">O2</text>
<text x="157.9" y="75.5">O3</text>
<text x="165.5" y="74.4">14</text>
<text x="165.5" y="77">13</text>
<text x="144.4" y="79.5">5</text>
<text x="144.4" y="82">6</text>
<text x="150.3" y="78.1">I4</text>
<text x="150.3" y="80.6">I5</text>
<text x="150.3" y="83.1">I6</text>
<text x="157.9" y="78.1">O4</text>
<text x="157.9" y="80.6">O5</text>
<text x="157.9" y="83.1">O6</text>
<text x="165.5" y="79.5">12</text>
<text x="165.5" y="82">11</text>
<text x="209.8" y="78.2" transform="rotate(-90 209.8 78.2)">1</text>
<text x="222.4" y="78.2">S1</text>
<text x="230.8" y="78.2">O1</text>
<text x="80.3" y="85.2" transform="rotate(-90 80.3 85.2)">1</text>
<text x="82.8" y="85.2" transform="rotate(-90 82.8 85.2)">2</text>
<text x="85.3" y="85.2" transform="rotate(-90 85.3 85.2)">3</text>
<text x="90.4" y="85.2" transform="rotate(-90 90.4 85.2)">1</text>
<text x="93" y="85.2" transform="rotate(-90 93 85.2)">2</text>
<text x="95.5" y="85.2" transform="rotate(-90 95.5 85.2)">3</text>
<text x="144.4" y="84.5">7</text>
<text x="144.4" y="87.1">8</text>
<text x="150.3" y="85.7">I7</text>
<text x="150.3" y="88.2">GND CD+</text>
<text x="157.9" y="85.7">O7</text>
<text x="165.5" y="84.5">10</text>
<text x="165.5" y="87.1">9</text>
<text x="209.8" y="86.4" transform="rotate(-90 209.8 86.4)">16</text>
<text x="227.5" y="86.6" transform="rotate(-90 227.5 86.6)">P1</text>
<text x="222.4" y="93.4">S2</text>
<text x="230.8" y="93.4">O2</text>
<text x="227.5" y="101.9" transform="rotate(-90 227.5 101.9)">P2</text>
<text x="149" y="103.5">3.3V</text>
<text x="149" y="106">EN</text>
<text x="161.8" y="106">GPIO23</text>
<text x="163.6" y="103.5">GND2</text>
<text x="149" y="113.6">GPIO34</text>
<text x="149" y="111">GPIO39</text>
<text x="149" y="108.5">GPIO36</text>
<text x="161.8" y="108.5">GPIO22</text>
<text x="166.7" y="113.6">RX</text>
<text x="166.9" y="111">TX</text>
<text x="209.8" y="112.5" transform="rotate(-90 209.8 112.5)">1</text>
<text x="222.4" y="112.5">S1</text>
<text x="230.8" y="112.5">O1</text>
<text x="149" y="118.7">GPIO32</text>
<text x="149" y="116.1">GPIO35</text>
<text x="161.8" y="116.1">GPIO21</text>
<text x="163.6" y="118.7">GND3</text>
<text x="149" y="123.7">GPIO25</text>
<text x="149" y="121.2">GPIO33</text>
<text x="161.8" y="123.7">GPIO18</text>
<text x="161.8" y="121.2">GPIO19</text>
<text x="209.8" y="120.6" transform="rotate(-90 209.8 120.6)">16</text>
<text x="227.5" y="120.9" transform="rotate(-90 227.5 120.9)">P1</text>
<text x="149" y="131.4">GPIO14</text>
<text x="149" y="128.8">GPIO27</text>
<text x="149" y="126.3">GPIO26</text>
<text x="161.8" y="131.4">GPIO16</text>
<text x="161.8" y="128.8">GPIO17</text>
<text x="162.9" y="126.3">GPIO5</text>
<text x="222.4" y="127.7">S2</text>
<text x="230.8" y="127.7">O2</text>
<text x="149" y="136.4">GND1</text>
<text x="149" y="133.9">GPIO12</text>
<text x="162.9" y="136.4">GPIO0</text>
<text x="162.9" y="133.9">GPIO4</text>
<text x="227.5" y="136.1" transform="rotate(-90 227.5 136.1)">P2</text>
<text x="149" y="141.5">GPIO9</text>
<text x="149" y="139">GPIO13</text>
<text x="161.8" y="141.5">GPIO15</text>
<text x="162.9" y="139">GPIO2</text>
<text x="85.6" y="149.1">IN+</text>
<text x="100.3" y="149.1">OUT+</text>
<text x="149" y="149.1">5V</text>
<text x="149" y="146.6">GPIO11</text>
<text x="149" y="144.1">GPIO10</text>
<text x="162.9" y="149.1">GPIO6</text>
<text x="162.9" y="146.6">GPIO7</text>
<text x="162.9" y="144.1">GPIO8</text>
<text x="209.8" y="150.6" transform="rotate(-90 209.8 150.6)">1</text>
<text x="222.4" y="150.6">S1</text>
<text x="230.8" y="150.6">O1</text>
<text x="85.6" y="159.3">IN-</text>
<text x="100.9" y="159.3">OUT-</text>
<text x="209.8" y="158.7" transform="rotate(-90 209.8 158.7)">16</text>
<text x="227.5" y="159" transform="rotate(-90 227.5 159)">P1</text>
<text x="222.4" y="165.8">S2</text>
<text x="230.8" y="165.8">O2</text>
<text x="227.5" y="174.2" transform="rotate(-90 227.5 174.2)">P2</text>
</g>
</svg>
